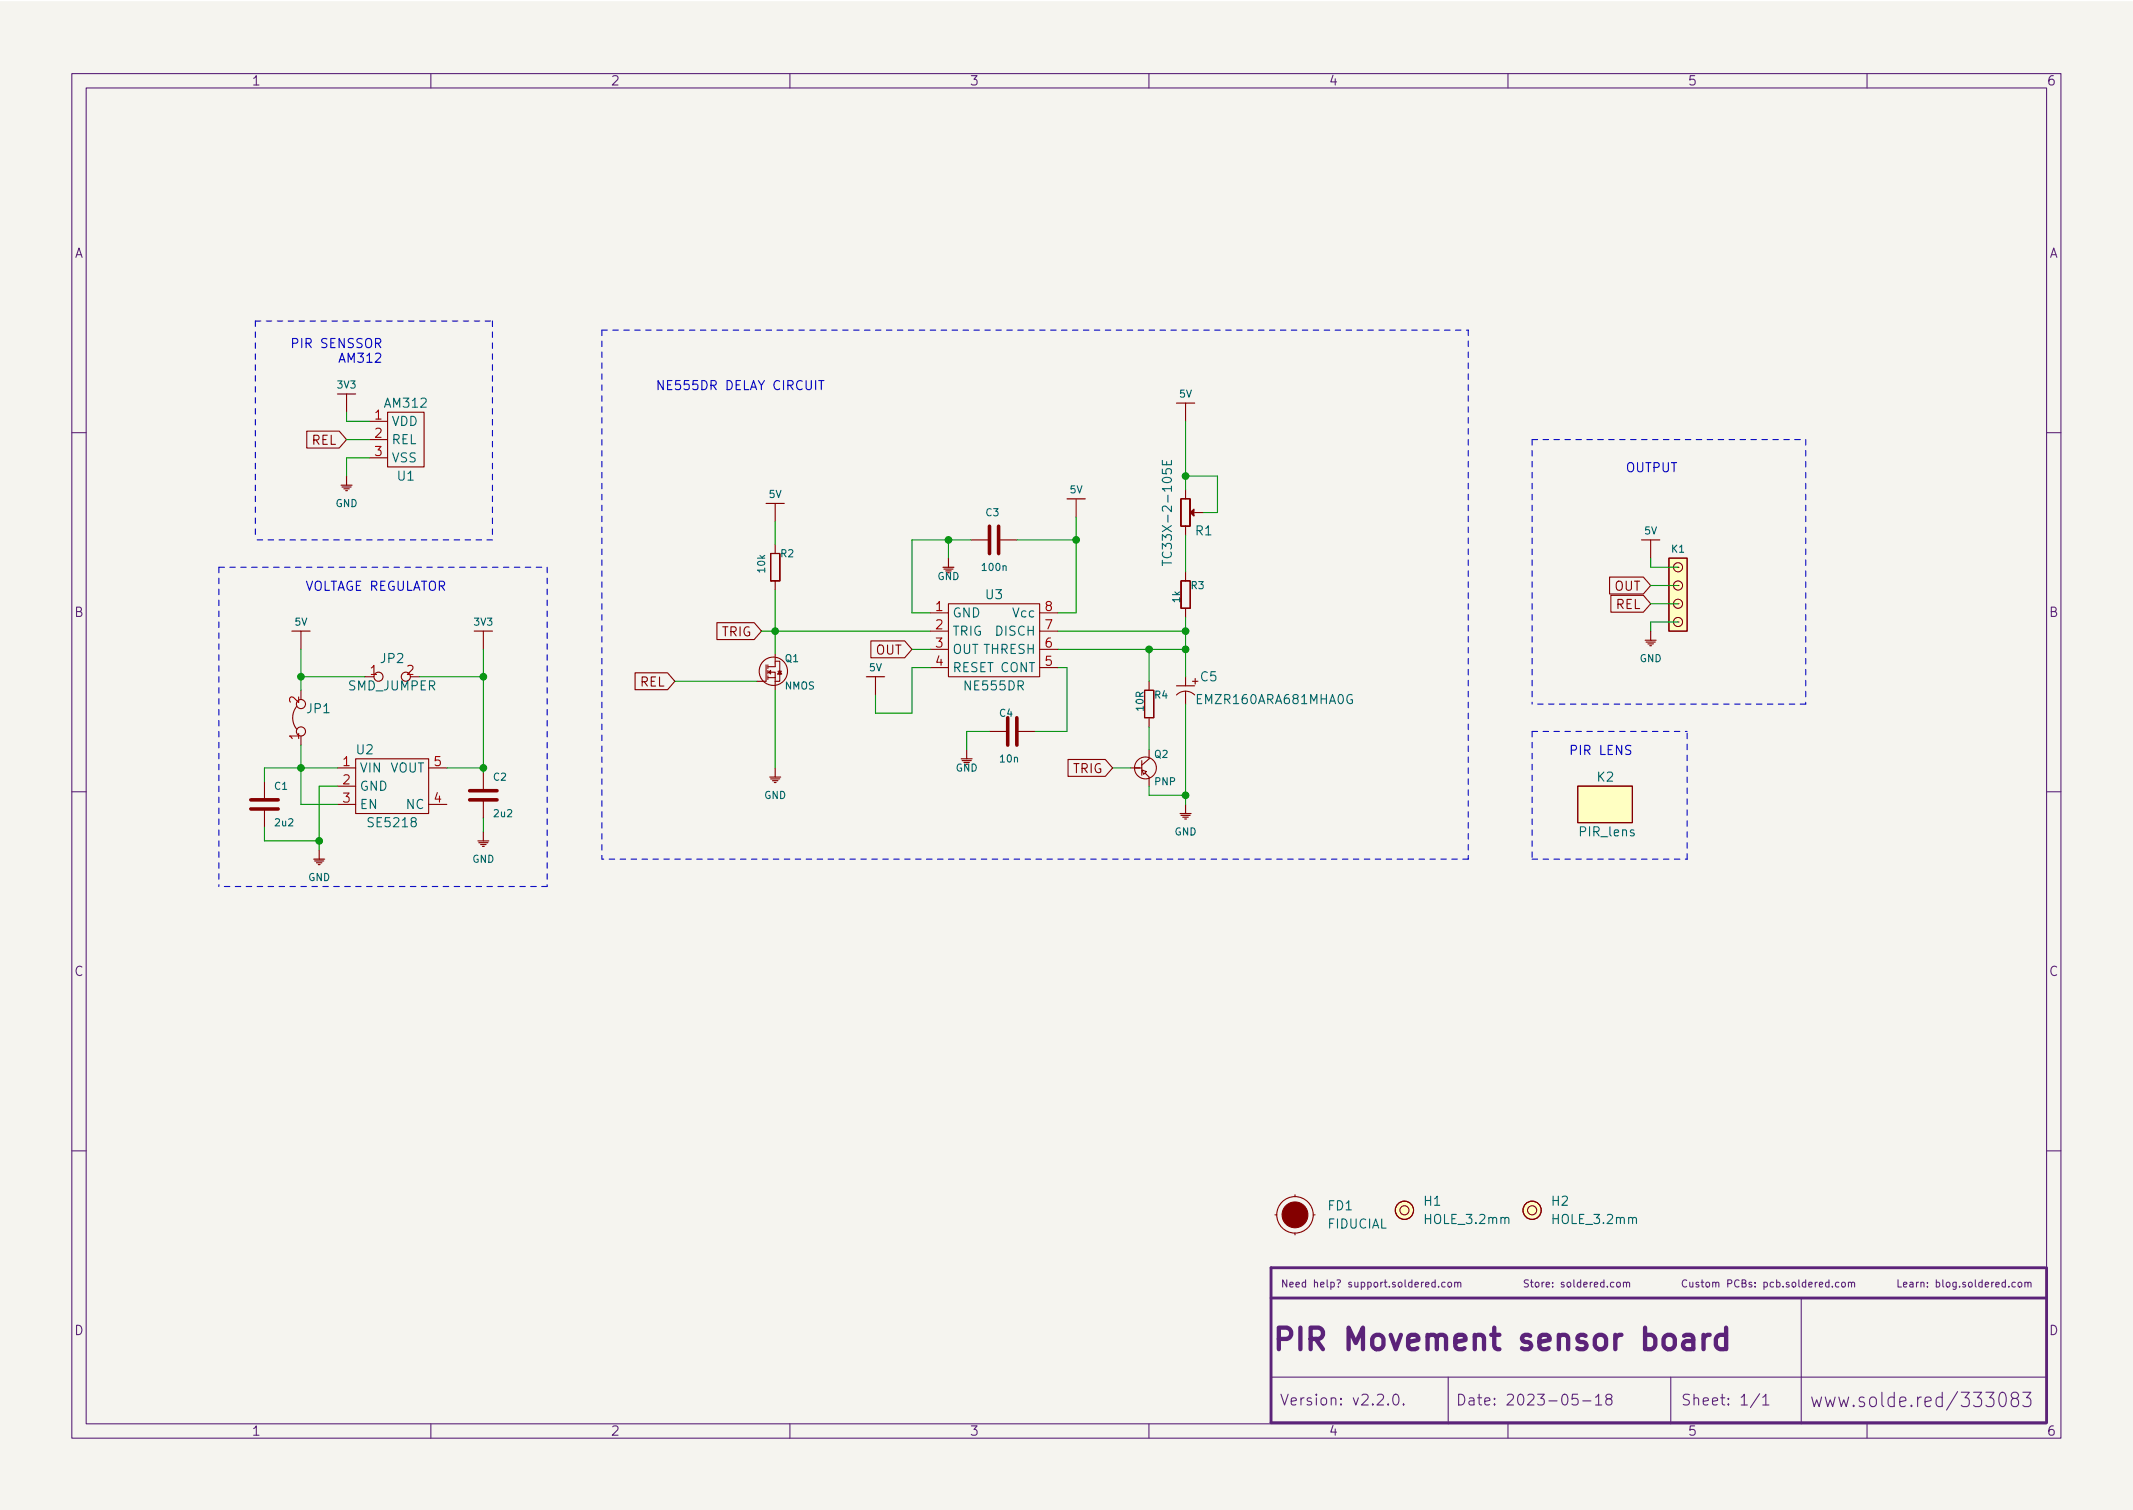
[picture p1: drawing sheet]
<svg xmlns="http://www.w3.org/2000/svg" width="297mm" height="210mm" viewBox="0 0 297 210" stroke-linecap="round" stroke-linejoin="round" font-family="sans-serif">
<path d="M0 .2h297v210.1h-297z" fill="#f5f4ef" stroke="#f5f4ef" stroke-width=".14"/>
<g fill="none" stroke="#5b2379" stroke-width=".15">
<path d="M10 10.2h277v190.1h-277zM12 12.2h273v186.1h-273zM60 10.2v2M110 10.2v2M160 10.2v2M210 10.2v2M260 10.2v2M10 60.2h2M285 60.2h2M10 110.2h2M285 110.2h2M10 160.2h2"/>
<path d="M199.9 178.6l-.3-.1-.2 .2 .1 .5h.4M199.9 178.2v1M200.3 179.1v.1M201.2 178.6l-.2-.1-.2 .2 .1 .5h.3M201.7 178.6l.3-.1 .1 .2v.3l-.1 .2h-.3l-.1-.2zM202.6 178.6l.1-.1 .3 .1v.6M202.6 178.5v.7M203 178.7l.1-.2 .3 .1v.6M225.2 178.6l.1-.1 .3 .1v.4v.2h-.3l-.1-.1zM226.1 178.6l.1-.1 .3 .1v.6M226.1 178.5v.7M226.5 178.7l.1-.2 .3 .1v.6"/>
<path d="M234.9 178.3a.47 .47 0 0 0-.7 .3 .47 .47 0 0 0 .5 .6l.2-.1M235.3 178.5l.1 .7h.2l.1-.1M235.7 178.5v.7M236.6 178.6l-.3-.1-.1 .2v.1l.4 .1v.3h-.4M236.9 178.5h.4M237 178.2v.9l.3 .1M237.6 178.6l.3-.1 .2 .2v.3l-.2 .2h-.3v-.2zM238.5 178.6l.1-.1 .3 .1v.6M238.5 178.5v.7M238.9 178.7l.2-.2 .2 .1 .1 .6M240.6 178.7h.5l.1-.2-.1-.2-.5-.1v1M242.2 178.3a.47 .47 0 0 0-.7 .3 .47 .47 0 0 0 .5 .6l.2-.1"/>
<path d="M242.6 178.7l.4-.1 .1-.1v-.2l-.5-.1v1h.4l.1-.1 .1-.2-.3-.2M243.9 178.6l-.2-.1-.1 .2v.1l.3 .1v.3h-.3M244.4 179.1v.1M244.4 178.6v.1M245.6 178.6l.3-.1 .2 .2-.1 .5h-.4M245.6 178.5v1M247 178.6l-.3-.1-.2 .2 .1 .5h.4M247.4 178.6l.3-.1 .2 .2-.1 .5h-.4M247.4 178.2v1M248.3 179.1v.1M249.1 178.6l-.2-.1-.2 .2 .1 .1 .3 .1v.3h-.4M249.6 178.6l.3-.1 .2 .2v.3l-.2 .2h-.3v-.2z"/>
<path d="M250.5 178.2v.9l.1 .1M251.5 178.6l-.3-.1-.2 .2 .1 .5h.4M251.5 178.2v1M251.9 178.9l.5-.1-.1-.2-.3-.1-.1 .2v.5h.4M252.8 178.5v.7M253.1 178.5l-.3 .2M253.4 178.9l.4-.1v-.2l-.3-.1-.1 .2v.5h.4M254.7 178.6l-.3-.1-.2 .2 .1 .5h.4M254.7 178.2v1M255.2 179.1v.1M256.1 178.6l-.3-.1-.2 .2 .1 .5h.4M256.5 178.6l.1-.1 .3 .1 .1 .4-.1 .2h-.3l-.1-.1z"/>
<path d="M257.4 178.6l.2-.1 .2 .1v.6M257.4 178.5v.7M257.8 178.7l.2-.2 .2 .1 .1 .6M280.6 178.6l-.2-.1-.2 .2 .1 .5h.3M281.1 178.6l.1-.1 .3 .1 .1 .4-.1 .2h-.3l-.1-.1zM282 178.6l.1-.1 .3 .1v.6M282 178.5v.7M282.4 178.7l.2-.2 .2 .1v.6M285 160.2h2M60 198.3v2M110 198.3v2M160 198.3v2"/>
<path d="M177 191.8h108M193.3 195.5l.1 .1h-.1h-.1l.1-.1v.1M194.2 194.2a.36 .36 0 0 1 .5 .2 .77 .77 0 0 1-.4 1.2 1 1 0 0 1-.1-1.4zM195.5 195.5v.1h-.1l.1-.1v.1M201.7 191.8v6.5M210 198.3v2M219.7 194.1h-.7l-.1 .7 .2-.1 .5 .1 .2 .2-.1 .5-.2 .1h-.4l-.2-.1M220.4 195.1h1.2M222.2 194.6l.4-.5v1.5M222.2 195.6h.9M223.9 194.8l-.1-.1a.31 .31 0 0 1-.2-.3 .31 .31 0 0 1 .3-.3l.4 .1a.31 .31 0 0 1 .2 .3 .31 .31 0 0 1-.3 .3h-.3l-.3 .3 .1 .4 .2 .1h.4l.2-.3-.1-.4-.2-.1M232.7 191.8v6.5"/>
<path d="M245.1 194.1l-1.3 1.9M245.5 194.6l.4-.5v1.5M245.5 195.6h.8M250.8 180.7v17.6M260 198.3v2M270.5 194.6l-.5-.1-.4 .4v.6l.2 .3 .2 .1 .5-.1M270.5 193.9v2M272.6 193.8l-1.5 2.5M281.7 193.9h1.1l-.6 .7a.49 .49 0 0 1 .6 .4v.5l-.2 .3-.1 .1h-.5l-.3-.2"/>
</g>
<path d="M234.5 186l.3-.1h.6l.3 .1 .1 .3v1.6M235.8 186.6l-.3 .1h-.7a.59 .59 0 0 0-.4 .6 .59 .59 0 0 0 .4 .6h.7l.3-.2M237.2 185.9v2M238.1 185.9a.77 .77 0 0 0-.9 .5M240.4 186l-.3-.1h-.6l-.3 .1-.3 .4v.9l.3 .4 .3 .2h.6l.3-.2M240.4 184.9v3" fill="none" stroke="#5b2379" stroke-width=".6"/>
<path d="M284.8 176.5h-107.8v21.6h107.9M285 176.5v21.6M177 180.7h108" fill="none" stroke="#5b2379" stroke-width=".4"/>
<g fill="none" stroke="#840000" stroke-width=".15">
<path d="M48.3 54.9v2.5M51.4 58.7h2.6M54 57.4h5.1v7.6h-5.1zM165.1 56.1v2.6M42.7 60h4.5l1.1 1.2-1.1 1.2h-4.5zM51.4 61.2h2.6M51.4 63.7h2.6M107.3 77.1v3.8zM107.3 77.1h1.3zM107.9 70.1v2.5M107.9 75.8v1.3M108.6 77.1v3.8z"/>
<path d="M135.3 75.2h2.5M139.1 75.2h2.5M149.9 69.5v2.5M164.4 69.5l.1 3.8zM164.5 73.2l1.2 .1zM164.5 69.4l1.2 .1zM165.1 68.2v1.3M165.1 73.3v1.2M165.1 79.6v1.3M165.7 69.5v3.8zM166.1 71.4v-.1h-.1l.2 .3v-.5l-.3 .3 .4 .5-.6-.5 .6-.5v.9M166.4 71.4h1.2"/>
<path d="M229.9 75.2v2.5M232.4 77.7h2.5v10.2h-2.5zM233.7 79h.1M41.3 98.4a2.55 2.55 0 0 0 0 3.2M41.9 87.9v2.5M41.9 96.1v1.3M67.3 87.9v2.5M88.4 93.7h4.6l1 1.2-1 1.1h-4.6zM99.8 86.7h5.2l1 1.2-1 1.2h-5.2zM106.7 92.6v2.3h-1.3M106.9 93.6h1v.8M106.9 92.6v.5"/>
<path d="M106.9 93.3v.5M106.9 94.1v.5M106.9 94.4h1M107.1 93.6l.2-.3v.5zM107.3 80.9h1.3zM107.9 92.1h.7v2.8h-.7M107.9 80.9v1.3M107.9 91.1v1.7h-1M107.9 94.4v1.7M108.3 93.5h.5M121.3 89.2h4.7l1 1.2-1 1.2h-4.7zM121.9 94.2v2.6"/>
<path d="M129.5 85.3h2.6M129.5 87.9h2.6M129.5 90.4h2.6M129.5 93h2.6M132.1 84.1h12.7v10.1h-12.7zM144.8 85.3h2.5M144.8 87.9h2.5M144.8 90.4h2.5M144.8 93h2.5M159.4 99.9h1.3zM159.4 96.1v3.8zM159.4 96.1h1.3z"/>
<path d="M160 94.9v1.2M160 99.9v1.3M160.7 96.1v3.8zM163.8 96.8a1.8 1.8 0 0 1 2.6 0M163.8 95.5h2.6M164.5 84.7h1.2zM164.5 80.9v3.8zM164.5 80.9h1.2zM165.1 84.7v1.3M165.1 94.2v1.3M165.1 96.2v1.8M165.7 80.9l.1 3.8z"/>
<path d="M224.1 80.4h4.8l1 1.1-1 1.2h-4.8zM224.3 82.9h4.6l1 1.2-1 1.1h-4.6zM233.7 86.6h.1M233.7 84.1h.1M233.7 81.5h.1M36.8 108.8v2.6M36.8 112.6v2.6M41.9 102.5v1.3M47 106.9h2.5M47 109.5h2.5M47 112h2.5M49.5 105.7h10.2v7.6h-10.2z"/>
<path d="M59.7 106.9h2.5M59.7 112h2.5M67.3 107.6v2.5M67.3 111.4v2.5M137.8 101.8h2.5M141.6 101.8h2.5M148.7 105.8h5.2l1 1.1-1 1.2h-5.2zM157.5 106.9h1.5M159 105.9v2M159 107.2l.6 .2-.3 .4zM159.5 107.7l.5 .5v1.3M160 104.4v1.3l-1 .8"/>
<path d="M219.7 109.5h7.6v5h-7.6zM177.5 169.2h.3M180.3 166.4v.2M180.3 171.7v.3M182.9 169.2h.2"/>
<circle cx="233.7" cy="79" r=".63"/>
<circle cx="41.9" cy="98" r=".63"/>
<circle cx="52.7" cy="94.2" r=".63"/>
<circle cx="56.5" cy="94.2" r=".63"/>
<circle cx="107.7" cy="93.5" r="1.97"/>
<circle cx="233.7" cy="86.6" r=".63"/>
<circle cx="233.7" cy="84.1" r=".63"/>
<circle cx="233.7" cy="81.5" r=".63"/>
<circle cx="41.9" cy="101.8" r=".63"/>
<circle cx="159.5" cy="106.9" r="1.52"/>
<circle cx="180.3" cy="169.2" r="2.54"/>
<circle cx="195.6" cy="168.5" r=".63"/>
<circle cx="195.6" cy="168.5" r="1.27"/>
<circle cx="213.4" cy="168.5" r=".63"/>
<circle cx="213.4" cy="168.5" r="1.27"/>
</g>
<path d="M161.9 64.1v.6h1.2v-.6M161.9 78v.7M161.9 78.4h1.2M162.5 64.3v.4M188.3 96.8a.62 .62 0 0 0-.8 .4 .62 .62 0 0 0 .5 .8l.3-.1v-.5h-.2" fill="none" stroke="#006464" stroke-width=".15"/>
<g fill="none" stroke="#840000" stroke-width=".16">
<path d="M47 54.9h2.5M163.8 56.1h2.6M47.5 67.6h1.5M47.6 67.8h1.3M47.9 68.1h.7M48.1 68.3h.3M48.3 66.3v1.3M106.7 70.1h2.5M131.3 79h1.5M131.4 79.2h1.3M132.1 77.7v1.3M148.6 69.5h2.5"/>
<path d="M228.6 75.2h2.5M40.6 87.9h2.6M66 87.9h2.6M120.6 94.2h2.6M229.1 89.1h1.5M229.2 89.4h1.3M229.5 89.7h.8M229.7 89.9h.3M229.9 87.9v1.2M43.7 119.6h1.5M43.8 119.9h1.3M44.4 118.4v1.2"/>
<path d="M66.5 117.1h1.6M66.7 117.3h1.2M66.9 117.6h.8M67.2 117.9h.2M67.3 115.8v1.3M107.2 108.2h1.5M107.3 108.5h1.3M107.6 108.7h.7M107.8 109h.3M107.9 106.9v1.3M133.9 105.7h1.5M134 105.9h1.3"/>
<path d="M134.6 104.4v1.3M164.3 113.3h1.6M164.5 113.5h1.2M164.7 113.8h.8M165 114h.2M165.1 112v1.3M44.1 120.1h.7M44.3 120.4h.3"/>
</g>
<path d="M108.6 93.5l.2 .3h-.5z" fill="none" stroke="#840000" stroke-width=".2"/>
<circle cx="180.3" cy="169.2" r="1.8" fill="#840000" stroke="#840000" stroke-width=".15"/>
<path d="M137.8 73.3v3.8M139.1 73.3v3.8M140.3 99.9v3.9M141.6 99.9v3.9M34.9 112.6h3.8M34.9 111.4h3.8M65.4 111.4h3.8M65.4 110.1h3.8" fill="none" stroke="#840000" stroke-width=".5"/>
<g fill="#ffffc2" stroke="#ffffc2" stroke-width=".14">
<path d="M232.4 77.7h2.5v10.2h-2.5z"/>
<path d="M219.7 109.5h7.6v5h-7.6z"/>
<circle cx="195.6" cy="168.5" r="1.27"/>
<circle cx="213.4" cy="168.5" r="1.27"/>
</g>
<path d="M40.7 47.8l.6-.1 .2-.1-.1-.3-.2-.2h-.5v1.3M92.4 53v1.3l-.8-1.3v1.3M227.1 103.8h-.5l-.2 .1v.4l.6 .2 .1 .3-.2 .3-.5-.1" fill="none" stroke="#0000c2" stroke-width=".15"/>
<g fill="none" stroke="#0000c2" stroke-width=".15" stroke-dasharray=".8 .8">
<path d="M35.6 44.7v30.5M35.6 44.7h33M68.6 44.7v30.5M83.8 46h120.7M83.8 46v73.6M204.5 46v73.6M30.5 79h45.7M30.5 79v44.4M68.6 75.2h-33M76.2 79v44.4M213.4 61.2v36.8M213.4 61.2h38.1"/>
<path d="M251.5 61.2v36.8M251.5 98h-38.1M204.5 119.6h-120.7M213.4 101.8h21.5M213.4 101.8v17.8M213.4 119.6h21.5M234.9 119.6v-17.8M76.2 123.4h-45.7"/>
</g>
<g fill="none" stroke="#009600" stroke-width=".15">
<path d="M48.3 57.4v1.3h3.1M165.1 58.7v9.5M48.3 61.2h3.1M51.4 63.7h-3.1v2.6M107.9 72.6v3.2M132.1 75.2v2.5M135.3 75.2h-8.3v10.1h2.5M141.6 75.2h8.3M149.9 72v13.3h-2.6M165.1 74.5v5.1M165.1 66.3h4.4v5.1h-1.9M229.9 77.7v1.3h3.8"/>
<path d="M41.9 90.4v5.7M41.9 94.2h8.9M58.4 94.2h8.9M67.3 90.4v17.2M94 94.9h11.4M106 87.9h23.5M107.9 82.2v8.9M107.9 96.1v10.8M127 90.4h2.5M129.5 93h-2.5v6.3h-5.1v-2.5M147.3 93h1.3v8.8h-4.5M147.3 90.4h17.8"/>
<path d="M147.3 87.9h17.8M160 90.4v4.5M165.1 86v8.2M165.1 98v14M229.9 81.5h3.8M229.9 84.1h3.8M233.7 86.6h-3.8v1.3M36.8 115.2v1.9h7.6M41.9 103.8v8.2h5.1M47 109.5h-2.6v8.9M47 106.9h-10.2v1.9M62.2 106.9h5.1"/>
<path d="M67.3 113.9v1.9M137.8 101.8h-3.2v2.6M154.9 106.9h2.6M160 101.2v3.2M160 109.5v1.2h5.1"/>
</g>
<g fill="#009600" stroke="#009600" stroke-width=".15">
<circle cx="41.9" cy="106.9" r=".46"/>
<circle cx="67.3" cy="106.9" r=".46"/>
<circle cx="44.4" cy="117.1" r=".46"/>
<circle cx="160" cy="90.4" r=".46"/>
<circle cx="165.1" cy="66.3" r=".46"/>
<circle cx="149.9" cy="75.2" r=".46"/>
<circle cx="132.1" cy="75.2" r=".46"/>
<circle cx="107.9" cy="87.9" r=".46"/>
<circle cx="41.9" cy="94.2" r=".46"/>
<circle cx="67.3" cy="94.2" r=".46"/>
<circle cx="165.1" cy="110.7" r=".46"/>
<circle cx="165.1" cy="90.4" r=".46"/>
<circle cx="165.1" cy="87.9" r=".46"/>
</g>
<text font-size="4.2" fill="#5b2379" x="177" y="188">PIR Movement sensor board</text>
<g font-size="2.8" fill="#5b2379">
<text x="252" y="196">www.solde.red/</text>
<text x="272.8" y="196">333083</text>
</g>
<g font-size="2.1" fill="#5b2379">
<text x="178.2" y="195.7">Version: v2.2.0.</text>
<text x="202.7" y="195.7">Date: 2023-05-18</text>
<text x="234" y="195.7">Sheet: 1/1</text>
</g>
<g font-size="1.8" fill="#5b2379">
<text x="35" y="11.9">1</text>
<text x="85" y="11.9">2</text>
<text x="135" y="11.9">3</text>
<text x="185" y="11.9">4</text>
<text x="235" y="11.9">5</text>
<text x="285" y="11.9">6</text>
<text x="10.3" y="35.9">A</text>
<text x="285.3" y="35.9">A</text>
<text x="10.3" y="85.9">B</text>
<text x="285.3" y="85.9">B</text>
<text x="10.3" y="135.9">C</text>
<text x="285.3" y="135.9">C</text>
<text x="10.3" y="185.9">D</text>
<text x="285.3" y="185.9">D</text>
<text x="35" y="199.9">1</text>
<text x="85" y="199.9">2</text>
<text x="135" y="199.9">3</text>
<text x="185" y="199.9">4</text>
<text x="235" y="199.9">5</text>
<text x="285" y="199.9">6</text>
</g>
<g font-size="1.8" fill="#0000c2">
<text x="41.3" y="48.5">PIR SENSSOR</text>
<text x="47.6" y="50.5">AM312</text>
<text x="92.8" y="54.3">NE555DR DELAY CIRCUIT</text>
<text x="226.4" y="65.7">OUTPUT</text>
<text x="42" y="82.3">VOLTAGE REGULATOR</text>
<text x="218.4" y="105.1">PIR LENS</text>
</g>
<g font-size="1.8" fill="#a90000">
<text x="52.2" y="58.4">1</text>
<text x="52.2" y="61">2</text>
<text x="52.2" y="63.5">3</text>
<text x="130.3" y="85.1">1</text>
<text x="130.3" y="87.6">2</text>
<text x="145.6" y="87.6">7</text>
<text x="145.6" y="85.1">8</text>
<text x="51.6" y="94">1</text>
<text x="56.7" y="94">2</text>
<text x="130.3" y="90.2">3</text>
<text x="130.3" y="92.7">4</text>
<text x="145.6" y="92.7">5</text>
<text x="145.6" y="90.2">6</text>
<text x="41.7" y="97.9" transform="rotate(-90 41.7 97.9)">2</text>
<text x="41.7" y="103" transform="rotate(-90 41.7 103)">1</text>
<text x="47.8" y="106.7">1</text>
<text x="60.5" y="106.7">5</text>
<text x="47.8" y="109.2">2</text>
<text x="47.8" y="111.8">3</text>
<text x="60.5" y="111.8">4</text>
</g>
<g font-size="1.8" fill="#006464">
<text x="53.7" y="56.8">AM312</text>
<text x="54.5" y="59.3">VDD</text>
<text x="54.5" y="61.8">REL</text>
<text x="54.5" y="64.4">VSS</text>
<text x="55.4" y="66.9">U1</text>
<text x="163.2" y="77.3" transform="rotate(-90 163.2 77.3)">TC33X-2-105E</text>
<text x="166.5" y="74.5">R1</text>
<text x="137.3" y="83.4">U3</text>
<text x="132.6" y="86">GND</text>
<text x="132.6" y="88.5">TRIG</text>
<text x="138.8" y="88.5">DISCH</text>
<text x="141.1" y="86">Vcc</text>
<text x="53" y="92.3">JP2</text>
<text x="132.6" y="91.1">OUT THRESH</text>
<text x="132.6" y="93.6">RESET CONT</text>
<text x="167.2" y="94.9">C5</text>
<text x="42.8" y="99.3">JP1</text>
<text x="48.5" y="96.1">SMD_JUMPER</text>
<text x="134.4" y="96.1">NE555DR</text>
<text x="167" y="98">EMZR160ARA681MHA0G</text>
<text x="49.7" y="105">U2</text>
<text x="50" y="107.6">VIN</text>
<text x="54.3" y="107.6">VOUT</text>
<text x="50" y="110.1">GND</text>
<text x="50" y="112.6">EN</text>
<text x="56.6" y="112.6">NC</text>
<text x="222.4" y="108.8">K2</text>
<text x="51.5" y="115.2">SE5218</text>
<text x="220.1" y="116.5">PIR_lens</text>
<text x="198.3" y="167.9">H1</text>
<text x="216.1" y="167.9">H2</text>
<text x="184.9" y="171.1">FIDUCIAL</text>
<text x="185" y="168.5">FD1</text>
<text x="198.6" y="170.4">HOLE_3.2mm</text>
<text x="216.3" y="170.4">HOLE_3.2mm</text>
</g>
<g font-size="1.8" fill="#840000">
<text x="43.4" y="61.9">REL</text>
<text x="224.8" y="82.3">OUT</text>
<text x="100.5" y="88.6">TRIG</text>
<text x="225" y="84.8">REL</text>
<text x="89.1" y="95.6">REL</text>
<text x="121.9" y="91.1">OUT</text>
<text x="149.4" y="107.7">TRIG</text>
</g>
<g font-size="1.4" fill="#006464">
<text x="47" y="54.1">3V3</text>
<text x="164.2" y="55.4">5V</text>
<text x="46.7" y="70.6">GND</text>
<text x="107.1" y="69.3">5V</text>
<text x="137.3" y="71.9">C3</text>
<text x="149" y="68.7">5V</text>
<text x="108.7" y="77.6">R2</text>
<text x="229" y="74.4">5V</text>
<text x="232.8" y="76.9">K1</text>
<text x="106.5" y="79.7" transform="rotate(-90 106.5 79.7)">10k</text>
<text x="130.5" y="80.8">GND</text>
<text x="136.9" y="79.5">100n</text>
<text x="164.3" y="83.9" transform="rotate(-90 164.3 83.9)">1k</text>
<text x="165.9" y="82">R3</text>
<text x="41.1" y="87.1">5V</text>
<text x="66.1" y="87.1">3V3</text>
<text x="109.3" y="96">NMOS</text>
<text x="109.4" y="92.2">Q1</text>
<text x="121.1" y="93.5">5V</text>
<text x="228.3" y="92.2">GND</text>
<text x="139.2" y="99.8">C4</text>
<text x="159.3" y="98.9" transform="rotate(-90 159.3 98.9)">10R</text>
<text x="160.8" y="97.3">R4</text>
<text x="133.1" y="107.4">GND</text>
<text x="139.3" y="106.2">10n</text>
<text x="160.8" y="105.5">Q2</text>
<text x="38.2" y="110">C1</text>
<text x="68.7" y="108.7">C2</text>
<text x="68.8" y="113.8">2u2</text>
<text x="106.4" y="111.2">GND</text>
<text x="160.8" y="109.3">PNP</text>
<text x="38.4" y="115">2u2</text>
<text x="163.6" y="116.3">GND</text>
<text x="42.9" y="122.7">GND</text>
<text x="65.8" y="120.1">GND</text>
</g>
<text font-size="1.4" fill="#840000" x="166.9" y="95.3" transform="rotate(-90 166.9 95.3)">+</text>
<g font-size="1.4" fill="#5b2379">
<text x="178.3" y="179.3">Need help? support.soldered.com</text>
<text x="212" y="179.3">Store: soldered.com</text>
<text x="264" y="179.3">Learn: blog.soldered.com</text>
</g>
</svg>
